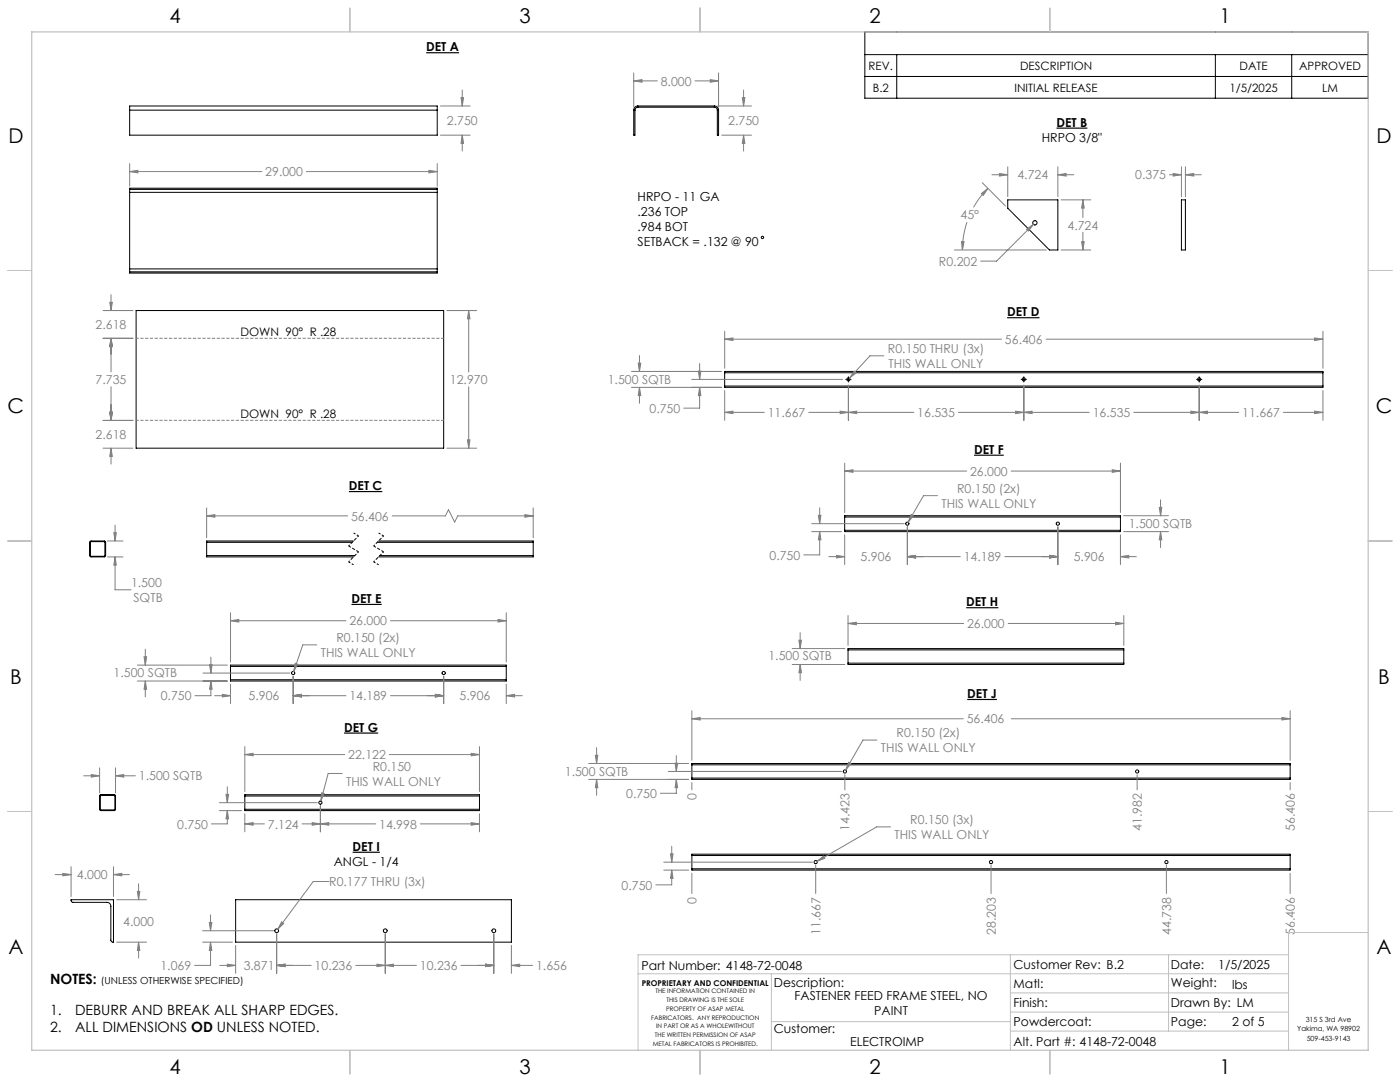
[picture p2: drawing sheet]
<svg xmlns="http://www.w3.org/2000/svg" width="559mm" height="432mm" viewBox="0 0 559 432" stroke-linecap="round" stroke-linejoin="round" font-family="sans-serif">
<g fill="none" stroke="#000" stroke-width=".4">
<path d="M345.2 12.7h200.9v26.5h-200.9zM345.2 21.8h200.9M345.2 30.5h200.9M357.9 21.8v17.4M485.1 21.8v17.4M515.6 21.8v17.4M51.8 44v-1.7h122.7v1.7M51.8 44h122.7M51.8 44v9.9h122.7v-9.9M252.9 44h.5M252.9 44v9.9h.5v-9.9M254.6 42.3a1.62 1.62 0 0 0-1.7 1.7"/>
<path d="M254.6 42.8l-.9 .4-.3 .8M254.6 42.3h30.6M254.6 42.8h30.6M254.6 42.3v.5M285.2 42.3a1.62 1.62 0 0 1 1.6 1.7M285.2 42.8l.9 .4 .2 .8M285.2 42.3v.5M286.3 44h.5M286.3 44v9.9h.5v-9.9M51.8 75.6v1.2M51.8 75.6v-.5h122.7v.5M51.8 76.8v30.5"/>
<path d="M51.8 75.6h122.7M51.8 76.8h122.7M174.5 75.6v1.2M174.5 76.8v30.5M402.2 79.8h20v20h-3.3l-16.7-16.7zM471.6 79.8h1.5v20h-1.5zM51.8 107.3v1.2M51.8 108.5v.5h122.7v-.5M51.8 108.5h122.7M51.8 107.3h122.7M174.5 107.3v1.2M54.3 123.9h122.8v55h-122.8z"/>
<path d="M289.2 148.8v-.6h238.8v.6M289.2 154.1v.5h238.8v-.5M289.2 148.8h238.8M289.2 154.1h238.8M289.2 148.8v5.3M337.6 151.4h.2M338.2 151.4h.9M338.6 150.4v.2M338.6 151v.8M338.6 152.3v.2M339.5 151.4h.2M407.6 151.4h.2"/>
<path d="M408.2 151.4h.9M408.7 150.4v.2M408.7 151v.8M408.7 152.3v.2M409.5 151.4h.2M477.6 151.4h.2M478.2 151.4h.9M478.6 150.4v.2M478.6 151v.8M478.6 152.3v.2M479.5 151.4h.2M528 148.8v5.3"/>
<path d="M35.9 216.1l.3-.2 5.7 .1 .3 .4-.1 5.6-.5 .2-5.6-.1-.2-.3zM36.1 216.3l5.6-.2 .2 5.7-5.7 .2zM82.5 216.4h58.1M82.5 216.4v5.3M141.1 215.9h-58.6v.5M150.6 216.4h62.2M151.1 215.9h61.7v.5M212.8 216.4v5.3M337.1 206.3v-.5h110.1v.5M337.1 211.6v.6h110.1v-.6M337.1 206.3h110.1M337.1 211.6h110.1"/>
<path d="M337.1 206.3v5.3M447.2 206.3v5.3M82.5 221.7v.5h58.6M82.5 221.7h59.1M151.6 221.7h61.2M212.8 221.7v.5h-61.7M338.5 259.4v-.6h110.1v.6M338.5 259.4h110.1M338.5 259.4v5.3M448.6 259.4v5.3M92 271.3v.5h110.1v-.5M92 266v-.6h110.1v.6"/>
<path d="M92 271.3h110.1M92 266h110.1M92 266v5.3M202.1 266v5.3M338.5 264.7v.5h110.1v-.5M338.5 264.7h110.1M39.9 317.3h6v6.1l-5.6 .1-.5-.2zM40.1 317.4l5.7 .1-.1 5.7-5.7-.1zM97.7 317.7v-.6h93.7v.6M97.7 317.7h93.7M97.7 317.7v5.3M191.4 317.7v5.3"/>
<path d="M276.2 305.2v-.5h238.7v.5M276.2 310.5v.5h238.7v-.5M276.2 305.2v5.3M276.2 305.2h238.7M276.2 310.5h238.7M514.9 305.2v5.3M97.7 323v.5h93.7v-.5M97.7 323h93.7M28.4 359.1h16.9v16.9l-.7-.2-.4-.6v-13.5a1.51 1.51 0 0 0-1.5-1.6h-13.5l-.7-.3zM94.1 359.1h110v16.9h-110zM276.2 341.4v-.5h238.7v.5M276.2 346.7v.5h238.7v-.5"/>
<path d="M276.2 341.4h238.7M276.2 346.7h238.7M276.2 341.4v5.3M514.9 341.4v5.3"/>
<circle cx="304.3" cy="94.8" r=".47"/>
<circle cx="413.1" cy="88.9" r=".86"/>
<circle cx="338.6" cy="151.4" r=".63"/>
<circle cx="408.6" cy="151.4" r=".63"/>
<circle cx="478.6" cy="151.4" r=".63"/>
<circle cx="362.2" cy="209" r=".63"/>
<circle cx="422.2" cy="209" r=".62"/>
<circle cx="117" cy="268.6" r=".64"/>
<circle cx="177.1" cy="268.6" r=".64"/>
<circle cx="337.2" cy="307.9" r=".63"/>
<circle cx="453.9" cy="307.9" r=".63"/>
<circle cx="127.9" cy="320.3" r=".63"/>
<circle cx="325.6" cy="344.1" r=".63"/>
<circle cx="395.6" cy="344.1" r=".63"/>
<circle cx="465.6" cy="344.1" r=".63"/>
<circle cx="110.4" cy="371.5" r=".75"/>
<circle cx="153.8" cy="371.5" r=".75"/>
<circle cx="197.1" cy="371.5" r=".74"/>
</g>
<path d="M170.1 21h13.1M421.7 51.1h12.3M402 126.8h12.9M139.3 196.2h13.3M388.8 181.7h11.8M140.3 241.2h12.1M385.7 242.5h12.8M386.1 279.1h11.8M137.3 292.5h13.6M140.8 340.1h10.8" fill="none" stroke="#000" stroke-width=".46"/>
<g fill="none" stroke="#808080" stroke-width=".4">
<path d="M184 39h1l-.5 3.3zM184.5 35.9v6.4M252.9 32.3l3.4-.5v1zM252.9 29.1v13.6M252.9 32.3h9.5M277.4 32.3h9.4M283.5 31.8l3.3 .5-3.3 .5zM286.8 29.1v13.6M296.3 39h1l-.5 3.3zM296.8 35.9v6.4M175.8 53.9h11.9M175.8 42.3h11.9"/>
<path d="M184.5 53.9l.5 3.3h-1zM184.5 53.9v6.4M286.4 42.3h13.6M288.1 53.9h11.9M296.8 53.9l.5 3.3h-1zM296.8 53.9v6.4M51.8 68.5l3.2-.5v1zM51.8 65.3v9M51.8 68.5h52.7M122.3 68.5h52.2M171.2 68l3.3 .5-3.3 .5zM174.5 65.3v9"/>
<path d="M391.7 77.3l2.6-2.1-1.8 2.8zM392.1 72.9l9.2 9.3M394.3 75.2l-3.4 3.9-2.3 3.7M395.9 69.7h6.3M398.9 69.3l3.3 .4-3.3 .6zM402.2 66.6v11.9M422.2 69.7l3.3-.4v1zM422.2 66.6v11.9M422.2 69.7h6.4M423.5 79.8h11.9M432.2 79.8l.6 3.2h-1.1zM432.2 79.8v7"/>
<path d="M466.8 69.7h4.8M468.3 69.3l3.3 .4-3.3 .6zM471.6 66.6v11.9M473.1 69.7l3.4-.4v1zM473.1 69.7h6.4M473.1 66.6v11.9M381 99.8h36.6M383.8 96.4l1 .1-.7 3.3zM386 88.7l-1.5 5.8-.4 5.3M409.8 91.5l2.7-2-2 2.7zM412.5 89.5l-14.7 14.7h-6.4M423.5 99.8h11.9"/>
<path d="M431.7 96.4h1.1l-.6 3.4zM432.2 92.7v7.1M44.3 117.6v6.3M41.1 135h12M41.1 123.9h12M43.8 120.6h1l-.5 3.3zM44.3 135l.5 3.3h-1zM44.3 135v13.4M178.4 123.9h11.9M187.1 123.9l.5 3.3h-1zM187.1 123.9v24.5M289.2 135.4l3.4-.5v1z"/>
<path d="M289.2 132.2v14.8M289.2 135.4h110.6M417.5 135.4h110.5M524.7 134.9l3.3 .5-3.3 .5zM528 132.2v14.8M44.3 154.3v13.5M187.1 154.3v24.6M252.1 148.2h35.9M252.1 154.6h35.9M254.7 144.9h1.1l-.6 3.3zM255.2 154.6l.6 3.3h-1.1zM255.2 141.9v6.3"/>
<path d="M255.2 154.6v6.3M276.1 151.4h60.2M278.7 148.1h1.1l-.5 3.3zM279.3 154.6l.5 3.3h-1.1zM279.3 154.6v8.3h-6.4M279.3 145.1v6.3M289.2 155.9v11.8M338.6 153.7v14M340.9 148.2l.8 .6-2.6 2.1zM352.8 142h-5.6l-8.1 8.9M408.7 153.7v14M478.6 153.7v14"/>
<path d="M528 155.9v11.8M41.1 167.8h12M41.1 178.9h12M43.8 164.5h1l-.5 3.3zM44.3 178.9l.5 3.2h-1zM44.3 178.9v6.3M178.4 178.9h11.9M186.6 175.5h1l-.5 3.4zM289.2 164.6l3.4-.5v1zM289.2 164.6h15.8M322.8 164.6h41.9M335.4 164.1l3.2 .5-3.2 .5z"/>
<path d="M338.6 164.6l3.3-.5v1zM382.5 164.6h52.3M405.3 164.1l3.4 .5-3.4 .5zM408.7 164.6l3.2-.5v1zM452.5 164.6h42M475.3 164.1l3.3 .5-3.3 .5zM478.6 164.6l3.3-.5v1zM512.2 164.6h15.8M524.7 164.1l3.3 .5-3.3 .5zM337.1 188l3.4-.5v1zM337.1 184.8v19.7M337.1 188h48.7"/>
<path d="M374.2 197.8h-5.6l-6.1 10.6M403.6 188h43.6M443.9 187.5l3.3 .5-3.3 .5zM447.2 184.8v19.7M463.2 199.5v6.3M42.9 215.9h6.2M45.4 212.6h1l-.5 3.3zM45.9 209.5v6.4M82.5 205.9l3.3-.5v1zM82.5 202.7v11.9M82.5 205.9h56.2M156.5 205.9h21.3l1.2-2.5 2.5 5 1.2-2.5h30.1"/>
<path d="M209.5 205.4l3.3 .5-3.3 .5zM212.8 202.7v11.9M324 212.2h11.9M324 209h36.9M326.6 205.7h1.1l-.5 3.3zM327.2 212.2l.5 3.2h-1.1zM327.2 212.2v9.2h-6.4M327.2 202.6v6.4M337.1 213.4v11.9M362.2 210.3v15M363.7 205.3l.9 .5-2.1 2.6zM422.2 210.3v15"/>
<path d="M447.2 213.4v11.9M448.5 205.8h17.9M448.5 212.2h17.9M462.7 202.5h1l-.5 3.3zM463.2 212.2l.5 3.2h-1zM463.2 212.2v6.3M42.9 222.2h6.2M45.9 222.2l.5 3.3h-1zM45.9 222.2v13.2h6.4M330.8 222.1h6.3M333.9 221.7l3.2 .4-3.2 .6zM362.2 222.1l3.2-.4v1z"/>
<path d="M362.2 222.1h21.1M401.1 222.1h21.1M418.9 221.7l3.3 .4-3.3 .6zM447.2 222.1l3.3-.4v1zM447.2 222.1h6.4M58 259.1v6.3M92 247.7l3.3-.5v1zM92 244.5v19.7M92 247.7h46.1M126.4 257.4h-5.5l-3.7 10.6M155.9 247.7h46.2M198.8 247.2l3.3 .5-3.3 .5z"/>
<path d="M202.1 244.5v19.7M316.2 258.8h21M318.9 255.5h1l-.5 3.3zM319.4 252.5v6.3M338.5 248.8l3.3-.5v1zM338.5 245.6v12M338.5 248.8h46.1M402.4 248.8h46.2M445.2 248.3l3.4 .5-3.4 .5zM448.6 245.6v12M54.8 265.4h35.9M54.8 271.8h35.9"/>
<path d="M57.5 262.1h1l-.5 3.3zM58 271.8l.5 3.3h-1zM58 271.8v6.3M81 268.6h34.7M83.6 265.3h1.1l-.5 3.3zM84.2 271.8l.5 3.3h-1.1zM84.2 271.8v5.8h-6.4M84.2 262.3v6.3M85.7 277.6h6.3M88.7 277.1l3.3 .5-3.3 .5zM92 273v7.8M117 277.6l3.3-.5v1z"/>
<path d="M117 269.9v10.9M117 277.6h21.1M117.8 264.7l1 .3-1.6 3zM155.9 277.6h21.2M173.8 277.1l3.3 .5-3.3 .5zM177.1 269.9v10.9M202.1 277.6l3.3-.5v1zM202.1 273v7.8M202.1 277.6h6.3M316.2 265.2h21M319.4 265.2l.5 3.3h-1zM319.4 265.2v6.3"/>
<path d="M97.7 298v17.9M191.4 298v17.9M238.1 298.3v6.4M276.2 286.8l3.3-.5v1zM276.2 283.7v19.7M276.2 286.8h108.3M350 295.3h-5.5l-7 12M403.6 286.8h111.3M511.7 286.3l3.2 .5-3.2 .5zM514.9 283.7v19.7M33.4 309.6h6.4M36.4 309.1l3.4 .5-3.4 .5z"/>
<path d="M39.8 306.4v10M46.1 309.6l3.3-.5v1zM46.1 306.4v10M46.1 309.6h7.9M90.2 317h1l-.5 3.3zM90.7 314v6.3M97.7 301.1l3.3-.5v1zM97.7 301.1h39.9M128.4 316.4l1 .3-1.3 3zM136.6 308.7h-5.6l-2.9 11M155.4 301.1h36M188.1 300.6l3.3 .5-3.3 .5z"/>
<path d="M234.9 304.7h40M234.9 311h40M237.6 301.4h1l-.5 3.3zM238.1 311l.5 3.4h-1zM238.1 311v6.4M266.8 307.9h69.2M269.5 304.6h1l-.6 3.3zM269.9 311l.6 3.4h-1zM269.9 311v5.6h-6.3M269.9 301.5v6.4M276.2 312.3v2.9M337.2 309.1v6.1"/>
<path d="M338.8 304.2l.9 .5-2.2 2.6zM453.9 309.1v6.1M514.9 312.3v2.9M87.6 323.5h8.8M87.6 320.3h39M90.7 323.5l.5 3.3h-1zM90.7 323.5v5.3h-6.3M97.7 328.8l3.3-.5v1zM97.7 324.8v7.2M97.7 328.8h7.9M120.6 328.8h29.4M124.6 328.3l3.3 .5-3.3 .5z"/>
<path d="M127.9 328.8l3.3-.5v1zM127.9 321.6v10.4M167.7 328.8h23.7M188.1 328.3l3.3 .5-3.3 .5zM191.4 324.8v7.2M268.1 337.7v6.4M355.5 330h-5.6l-23.8 13.7M22 349h6.4M25.1 348.5l3.3 .5-3.3 .5zM28.4 345.9v11.9M45.3 349l3.3-.5v1zM45.3 345.9v11.9"/>
<path d="M45.3 349h6.3M46.6 359.1h11.9M54.8 355.7h1l-.5 3.4zM55.3 352.7v6.4M131.4 351.8h-6.4l-14.1 19M264.9 347.2h10M264.9 344.1h59.4M267.6 340.7h1l-.5 3.4zM268.1 347.2l.5 3.3h-1zM268.1 347.2v5.9h-6.3M276.2 348.5v8.1M325.6 345.3v11.3"/>
<path d="M326.1 343.7l2.6-2.1 .5 .9zM395.6 345.3v11.3M465.6 345.3v11.3M514.9 348.5v8.1M46.6 376h11.9M55.3 376l.5 3.3h-1zM55.3 376v6.3M80.9 376h11.9M80.9 371.4h28.2M83.5 368.2h1.1l-.6 3.2zM84 376l.6 3.3h-1.1zM84 376v9.3h-6.3"/>
<path d="M84 365.1v6.3M94.1 377.3v11.1M110.4 372.7v15.7M112.4 367.9l.8 .6-2.3 2.3zM153.8 372.7v15.7M197.1 372.7v15.7M204.1 377.3v11.1M87.7 385.3h6.4M90.7 384.8l3.4 .5-3.4 .5zM110.4 385.3l3.3-.5v1zM110.4 385.3h13.8M142 385.3h24.2"/>
<path d="M150.5 384.8l3.3 .5-3.3 .5zM153.8 385.3l3.3-.5v1zM184 385.3h13.1M193.8 384.8l3.3 .5-3.3 .5zM204.1 385.3l3.3-.5v1zM204.1 385.3h8.5"/>
</g>
<path d="M141.1 212.7l2 1.2M151.1 212.7l2 1.2M139.1 224.2l2 1.2M149.1 224.2l2 1.2" fill="none" stroke="#000" stroke-width=".4" stroke-dasharray="1.3 .6" stroke-dashoffset=".4" stroke-linecap="butt"/>
<path d="M143.1 213.9l-4 4M153.1 213.9l-4 4M143.1 220.2l-4 4M153.1 220.2l-4 4" fill="none" stroke="#000" stroke-width=".4" stroke-dasharray="1.3 .6" stroke-dashoffset=".7" stroke-linecap="butt"/>
<path d="M139.1 217.9l4 2.3M149.1 217.9l4 2.3" fill="none" stroke="#000" stroke-width=".4" stroke-dasharray="1.3 .6" stroke-dashoffset=".2" stroke-linecap="butt"/>
<path d="M54.3 135h122.8M177.1 167.8h-122.8" fill="none" stroke="#808080" stroke-width=".4" stroke-dasharray="1.3 .6" stroke-dashoffset=".2" stroke-linecap="butt"/>
<g fill="none" stroke="#c0c0c0" stroke-width=".4">
<path d="M139.7 3.2v9.5M279.4 3.2v9.5M419.1 3.2v9.5M3.1 107.9h9.6M546.1 107.9h9.5M3.1 215.9h9.6M546.1 215.9h9.5M3.1 323.8h9.6M546.1 323.8h9.5M546.1 372.1h-31.8v47M254.7 388.6h259.6M307.9 388.6v30.5"/>
<path d="M403.3 381v38.1M403.3 396.2h111M466.4 381v30.5M514.3 381h-259.6v38.1M139.7 419.1v9.6M279.4 419.1v9.6M307.9 407.7h95.4M403.3 403.9h111M403.3 411.5h111M419.1 419.1v9.6"/>
</g>
<path d="M12.7 12.7h533.4v406.4h-533.4z" fill="none" stroke="#c0c0c0" stroke-width=".5"/>
<path d="M184.5 53.9l.5 3.3h-1zM184 39h1l-.5 3.3zM51.8 68.5l3.2-.5v1zM171.2 68l3.3 .5-3.3 .5zM432.2 79.8l.6 3.2h-1.1zM431.7 96.4h1.1l-.6 3.4zM422.2 69.7l3.3-.4v1zM398.9 69.3l3.3 .4-3.3 .6zM391.7 77.3l2.6-2.1-1.8 2.8zM383.8 96.4l1 .1-.7 3.3zM409.8 91.5l.7 .7 2-2.7zM468.3 69.3l3.3 .4-3.3 .6zM473.1 69.7l3.4-.4v1zM209.5 205.4l3.3 .5-3.3 .5zM82.5 205.9l3.3-.5v1zM45.4 212.6h1l-.5 3.3zM45.9 222.2l.5 3.3h-1zM524.7 134.9l3.3 .5-3.3 .5zM289.2 135.4l3.4-.5v1zM289.2 164.6l3.4-.5v1zM335.4 164.1l3.2 .5-3.2 .5zM338.6 164.6l3.3-.5v1zM405.3 164.1l3.4 .5-3.4 .5zM475.3 164.1l3.3 .5-3.3 .5zM408.7 164.6l3.2-.5v1zM478.6 164.6l3.3-.5v1zM524.7 164.1l3.3 .5-3.3 .5zM254.7 144.9h1.1l-.6 3.3zM255.2 154.6l.6 3.3h-1.1zM340.9 148.2l-1.8 2.7 2.6-2.1zM279.3 154.6l.5 3.3h-1.1zM278.7 148.1h1.1l-.5 3.3zM92 247.7l3.3-.5v1zM198.8 247.2l3.3 .5-3.3 .5zM57.5 262.1h1l-.5 3.3zM58 271.8l.5 3.3h-1zM117.8 264.7l-.6 3.3 1.6-3zM88.7 277.1l3.3 .5-3.3 .5zM117 277.6l3.3-.5v1zM117 277.6l3.3-.5v1zM173.8 277.1l3.3 .5-3.3 .5zM173.8 277.1l3.3 .5-3.3 .5zM202.1 277.6l3.3-.5v1zM84.2 271.8l.5 3.3h-1.1zM83.6 265.3h1.1l-.5 3.3zM337.1 188l3.4-.5v1zM443.9 187.5l3.3 .5-3.3 .5zM333.9 221.7l3.2 .4-3.2 .6zM362.2 222.1l3.2-.4v1zM362.2 222.1l3.2-.4v1zM418.9 221.7l3.3 .4-3.3 .6zM418.9 221.7l3.3 .4-3.3 .6zM447.2 222.1l3.3-.4v1zM327.2 212.2l.5 3.2h-1.1zM326.6 205.7h1.1l-.5 3.3zM462.7 202.5h1l-.5 3.3zM463.2 212.2l.5 3.2h-1zM363.7 205.3l-1.2 3.1 2.1-2.6zM97.7 301.1l3.3-.5v1zM188.1 300.6l3.3 .5-3.3 .5zM128.4 316.4l-.3 3.3 1.3-3zM97.7 328.8l3.3-.5v1zM124.6 328.3l3.3 .5-3.3 .5zM188.1 328.3l3.3 .5-3.3 .5zM127.9 328.8l3.3-.5v1zM90.7 323.5l.5 3.3h-1zM90.2 317h1l-.5 3.3zM36.4 309.1l3.4 .5-3.4 .5zM46.1 309.6l3.3-.5v1zM338.5 248.8l3.3-.5v1zM445.2 248.3l3.4 .5-3.4 .5zM318.9 255.5h1l-.5 3.3zM319.4 265.2l.5 3.3h-1zM112.4 367.9l-1.5 2.9 2.3-2.3zM90.7 384.8l3.4 .5-3.4 .5zM110.4 385.3l3.3-.5v1zM110.4 385.3l3.3-.5v1zM150.5 384.8l3.3 .5-3.3 .5zM153.8 385.3l3.3-.5v1zM193.8 384.8l3.3 .5-3.3 .5zM193.8 384.8l3.3 .5-3.3 .5zM204.1 385.3l3.3-.5v1zM84 376l.6 3.3h-1.1zM83.5 368.2h1.1l-.6 3.2zM45.3 349l3.3-.5v1zM25.1 348.5l3.3 .5-3.3 .5zM54.8 355.7h1l-.5 3.4zM55.3 376l.5 3.3h-1zM326.1 343.7l3.1-1.2-.5-.9zM268.1 347.2l.5 3.3h-1zM267.6 340.7h1l-.5 3.4zM511.7 286.3l3.2 .5-3.2 .5zM276.2 286.8l3.3-.5v1zM237.6 301.4h1l-.5 3.3zM238.1 311l.5 3.4h-1zM338.8 304.2l-1.3 3.1 2.2-2.6zM269.9 311l.6 3.4h-1zM269.5 304.6h1l-.6 3.3zM252.9 32.3l3.4-.5v1zM283.5 31.8l3.3 .5-3.3 .5zM296.3 39h1l-.5 3.3zM296.8 53.9l.5 3.3h-1zM44.3 135l.5 3.3h-1zM43.8 120.6h1l-.5 3.3zM43.8 164.5h1l-.5 3.3zM44.3 178.9l.5 3.2h-1zM187.1 123.9l.5 3.3h-1zM186.6 175.5h1l-.5 3.4zM43.8 164.5h1l-.5 3.3zM44.3 135l.5 3.3h-1z" fill="#808080"/>
<g font-size="8.1">
<text x="67.6" y="9.3">4</text>
<text x="207.3" y="9.3">3</text>
<text x="347" y="9.3">2</text>
<text x="486.7" y="9.3">1</text>
<text x="3.3" y="57">D</text>
<text x="549.4" y="57">D</text>
<text x="3" y="164.9">C</text>
<text x="549.1" y="164.9">C</text>
<text x="4" y="272.9">B</text>
<text x="550.1" y="272.9">B</text>
<text x="3.3" y="380.8">A</text>
<text x="549.4" y="380.8">A</text>
<text x="67.6" y="428.4">4</text>
<text x="207.3" y="428.4">3</text>
<text x="347" y="428.4">2</text>
<text x="486.7" y="428.4">1</text>
</g>
<g font-size="5.6">
<text x="20" y="392.7">NOTES:</text>
<text x="20" y="405.2">1.</text>
<text x="30" y="405.2">DEBURR AND BREAK ALL SHARP EDGES.</text>
<text x="20" y="411.9">2.</text>
<text x="30" y="411.9">ALL DIMENSIONS OD UNLESS NOTED.</text>
</g>
<g font-size="4.9">
<text x="170.1" y="20.5">DET A</text>
<text x="421.7" y="50.6">DET B</text>
<text x="415.8" y="56.5">HRPO 3/8&quot;</text>
<text x="254.5" y="80.2">HRPO - 11 GA</text>
<text x="254.5" y="86.1">.236 TOP</text>
<text x="254.5" y="92.1">.984 BOT</text>
<text x="254.5" y="98">SETBACK = .132 @ 90</text>
<text x="402" y="126.3">DET D</text>
<text x="388.8" y="181.1">DET F</text>
<text x="139.3" y="195.6">DET C</text>
<text x="140.3" y="240.7">DET E</text>
<text x="385.7" y="242">DET H</text>
<text x="386.1" y="278.6">DET J</text>
<text x="137.3" y="292">DET G</text>
<text x="140.8" y="339.6">DET I</text>
<text x="133.2" y="345.5">ANGL - 1/4</text>
<text x="256.1" y="386.9">Part Number: 4148-72-0048</text>
<text x="404.6" y="386.8">Customer Rev: B.2</text>
<text x="467.4" y="386.7">Date:</text>
<text x="486.2" y="386.7">1/5/2025</text>
<text x="308.9" y="393.8">Description:</text>
<text x="404.6" y="394.3">Matl:</text>
<text x="467.4" y="394">Weight:</text>
<text x="491.8" y="394.5">lbs</text>
<text x="317.1" y="399">FASTENER FEED FRAME STEEL, NO</text>
<text x="404.6" y="401.9">Finish:</text>
<text x="467.4" y="401.7">Drawn By: LM</text>
<text x="349" y="404.9">PAINT</text>
<text x="308.9" y="412.4">Customer:</text>
<text x="404.6" y="409.6">Powdercoat:</text>
<text x="467.4" y="409.4">Page:</text>
<text x="491.8" y="409.6">2 of 5</text>
<text x="339.3" y="417.4">ELECTROIMP</text>
<text x="404.6" y="417.4">Alt. Part #: 4148-72-0048</text>
</g>
<g font-size="4.9" fill="#808080">
<text x="263.7" y="34.1">8.000</text>
<text x="178.4" y="50">2.750</text>
<text x="290.7" y="50">2.750</text>
<text x="105.9" y="70.3">29.000</text>
<text x="406.1" y="71.6">4.724</text>
<text x="453.1" y="71.6">0.375</text>
<text x="383.4" y="87.5">45°</text>
<text x="426.1" y="91.6">4.724</text>
<text x="374.8" y="106.1">R0.202</text>
<text x="38.2" y="131.3">2.618</text>
<text x="401.1" y="137.2">56.406</text>
<text x="354.4" y="140.9">R0.150 THRU (3x)</text>
<text x="354.7" y="146.8">THIS WALL ONLY</text>
<text x="38.2" y="153.2">7.735</text>
<text x="179.6" y="153.2">12.970</text>
<text x="242.6" y="153.2">1.500 SQTB</text>
<text x="259.2" y="164.7">0.750</text>
<text x="306.4" y="166.4">11.667</text>
<text x="366.1" y="166.4">16.535</text>
<text x="436.1" y="166.4">16.535</text>
<text x="495.8" y="166.4">11.667</text>
<text x="38.2" y="175.2">2.618</text>
<text x="387.2" y="189.8">26.000</text>
<text x="382" y="196.7">R0.150 (2x)</text>
<text x="375.8" y="202.6">THIS WALL ONLY</text>
<text x="140.1" y="207.7">56.406</text>
<text x="450.6" y="210.8">1.500 SQTB</text>
<text x="307.1" y="223.3">0.750</text>
<text x="343.5" y="224">5.906</text>
<text x="384.7" y="224">14.189</text>
<text x="428.6" y="224">5.906</text>
<text x="52.3" y="234.3">1.500</text>
<text x="53.3" y="240.2">SQTB</text>
<text x="139.5" y="249.6">26.000</text>
<text x="386" y="250.7">26.000</text>
<text x="134.3" y="256.3">R0.150 (2x)</text>
<text x="128" y="262.1">THIS WALL ONLY</text>
<text x="306.7" y="263.4">1.500 SQTB</text>
<text x="45.3" y="270.3">1.500 SQTB</text>
<text x="64.2" y="279.5">0.750</text>
<text x="99.2" y="279.5">5.906</text>
<text x="139.5" y="279.5">14.189</text>
<text x="183.4" y="279.5">5.906</text>
<text x="385.9" y="288.7">56.406</text>
<text x="357.9" y="294.3">R0.150 (2x)</text>
<text x="139" y="303">22.122</text>
<text x="351.6" y="300.1">THIS WALL ONLY</text>
<text x="55.4" y="311.5">1.500 SQTB</text>
<text x="148.8" y="307.6">R0.150</text>
<text x="225.5" y="309.5">1.500 SQTB</text>
<text x="138.2" y="313.5">THIS WALL ONLY</text>
<text x="249.9" y="318.4">0.750</text>
<text x="278.1" y="319.3" transform="rotate(-90 278.1 319.3)">0</text>
<text x="363.3" y="328.9">R0.150 (3x)</text>
<text x="70.7" y="330.6">0.750</text>
<text x="106.9" y="330.6">7.124</text>
<text x="151.3" y="330.6">14.998</text>
<text x="339.1" y="331.6" transform="rotate(-90 339.1 331.6)">14.423</text>
<text x="357.1" y="334.8">THIS WALL ONLY</text>
<text x="455.8" y="331.6" transform="rotate(-90 455.8 331.6)">41.982</text>
<text x="516.8" y="331.6" transform="rotate(-90 516.8 331.6)">56.406</text>
<text x="30.7" y="350.9">4.000</text>
<text x="131.4" y="353.6">R0.177 THRU (3x)</text>
<text x="248.1" y="355">0.750</text>
<text x="278.1" y="360.7" transform="rotate(-90 278.1 360.7)">0</text>
<text x="49.2" y="369.4">4.000</text>
<text x="327.5" y="373" transform="rotate(-90 327.5 373)">11.667</text>
<text x="397.5" y="373" transform="rotate(-90 397.5 373)">28.203</text>
<text x="467.5" y="373" transform="rotate(-90 467.5 373)">44.738</text>
<text x="516.8" y="373" transform="rotate(-90 516.8 373)">56.406</text>
<text x="64" y="387.1">1.069</text>
<text x="97.3" y="387.1">3.871</text>
<text x="125.6" y="387.1">10.236</text>
<text x="167.6" y="387.1">10.236</text>
<text x="214" y="387.1">1.656</text>
</g>
<g font-size="4.7">
<text x="95.9" y="134.1">DOWN 90° R .28</text>
<text x="95.9" y="166.8">DOWN 90° R .28</text>
</g>
<g font-size="4.6">
<text x="346.7" y="27.9">REV.</text>
<text x="407.1" y="27.9">DESCRIPTION</text>
<text x="494.8" y="27.9">DATE</text>
<text x="518.5" y="27.9">APPROVED</text>
<text x="348.4" y="36.6">B.2</text>
<text x="404.9" y="36.6">INITIAL RELEASE</text>
<text x="490.7" y="36.6">1/5/2025</text>
<text x="527.7" y="36.6">LM</text>
</g>
<text font-size="3.9" x="40.3" y="392.7">(UNLESS OTHERWISE SPECIFIED)</text>
<text font-size="3.2" x="256.1" y="393.4">PROPRIETARY AND CONFIDENTIAL</text>
<g font-size="2.8">
<text x="521.2" y="407.7">315 S 3rd Ave</text>
<text x="517.8" y="411.5">Yakima, WA 98902</text>
<text x="521.6" y="415.3">509-453-9143</text>
</g>
<g font-size="2.5">
<text x="261.6" y="396.5">THE INFORMATION CONTAINED IN</text>
<text x="266" y="399.9">THIS DRAWING IS THE SOLE</text>
<text x="260" y="406.9">FABRICATORS. ANY REPRODUCTION</text>
<text x="265.9" y="403.4">PROPERTY OF ASAP METAL</text>
<text x="261.4" y="413.8">THE WRITTEN PERMISSION OF ASAP</text>
<text x="261.8" y="410.4">IN PART OR AS A WHOLEWITHOUT</text>
<text x="260.5" y="417.3">METAL FABRICATORS IS PROHIBITED.</text>
</g>
</svg>
